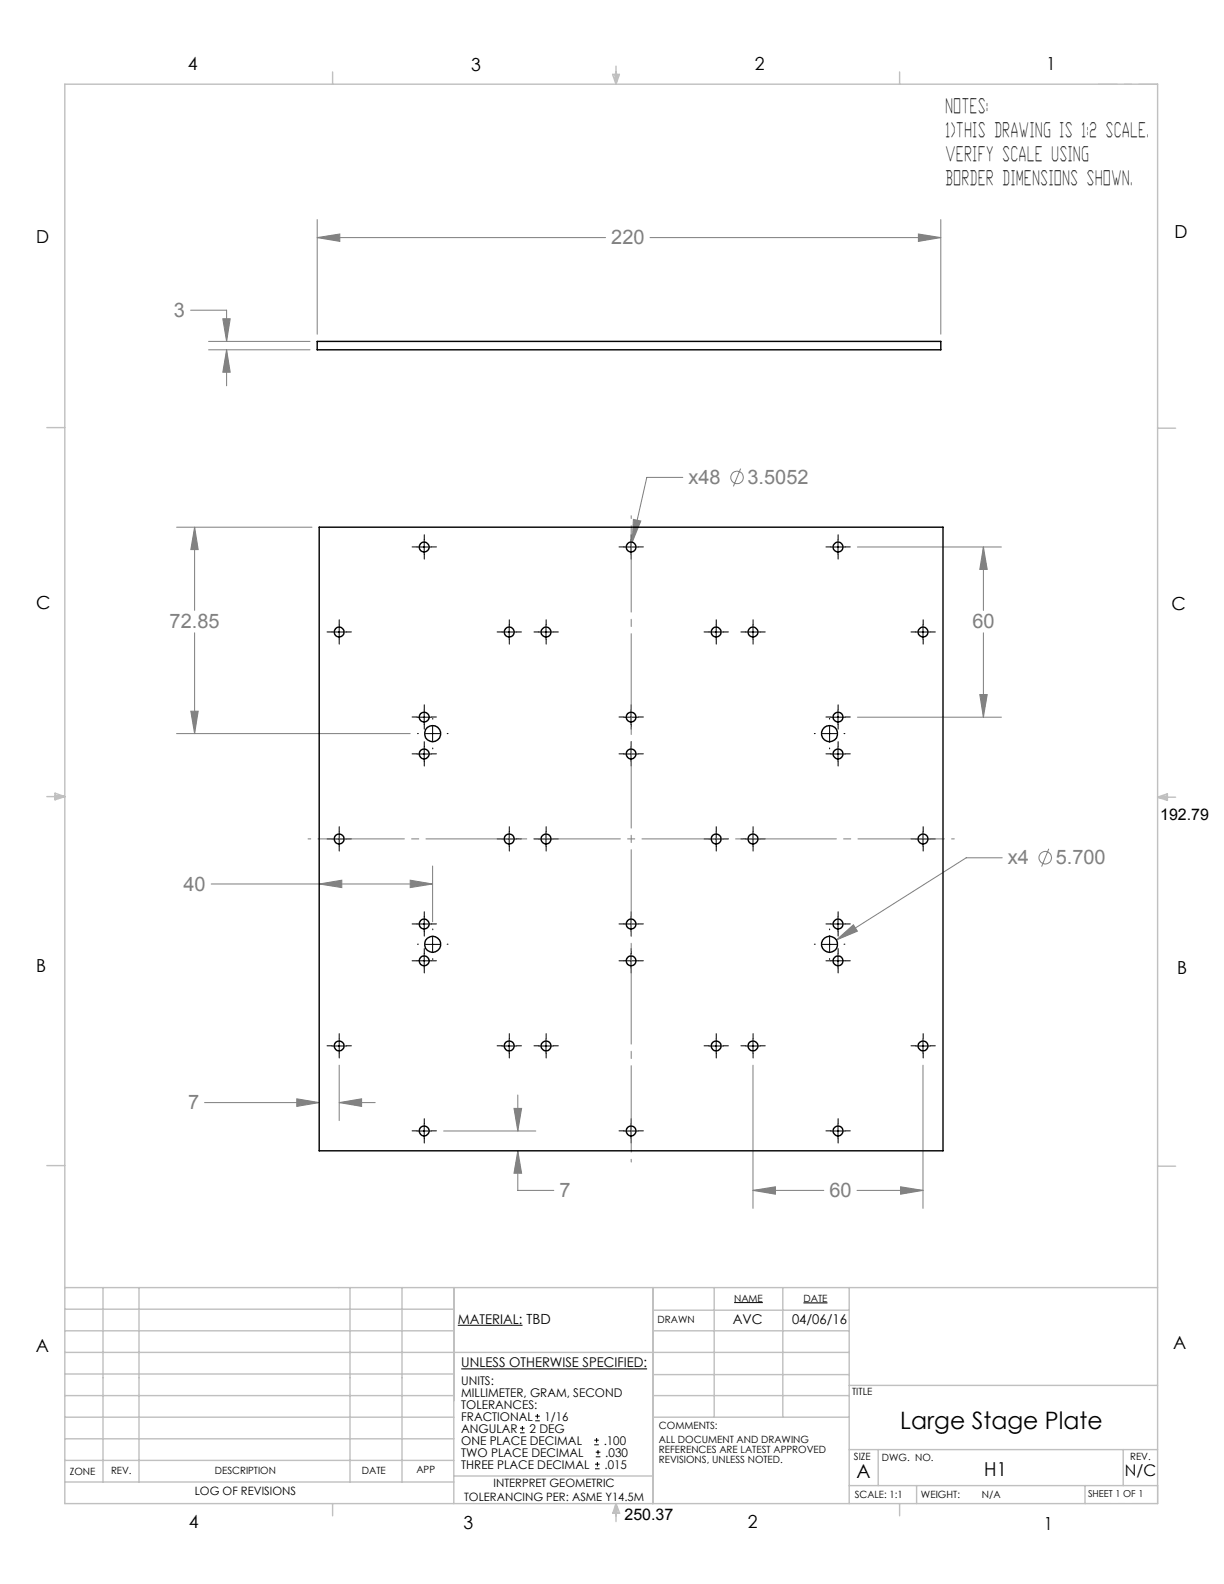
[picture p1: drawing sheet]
<svg xmlns="http://www.w3.org/2000/svg" width="216mm" height="279mm" viewBox="0 0 216 279" stroke-linecap="round" stroke-linejoin="round" font-family="sans-serif">
<g fill="none" stroke="#808080" stroke-width=".18">
<path d="M56 38.7v20.2M165.9 38.7v20.2M33.6 54.7h6.4v5.5M39.3 56.2h1.3l-.6 4zM56 41.9l3.9-.6v1.3zM56 41.9h50.8M114.7 41.9h51.2M162 41.3l3.9 .6-3.9 .7zM36.8 60.2h17.9M36.8 61.7h17.9M40 61.7l.6 4h-1.3zM40 61.7v6.4"/>
<path d="M31.2 93h23.8M34.3 93l.7 3.9h-1.3zM34.3 93v14.7M111.7 91.6l1.3 .3-1.5 3.7zM120.4 84.2h-6.3l-2.6 11.4M130.6 82.7l-1.2 3.1M151.2 96.5h25.4M173.5 96.5l.6 3.9h-1.3zM173.5 96.5v11.2M34.3 111.6v17.8M173.5 111.6v14.9M31.2 129.4h41.2"/>
<path d="M33.7 125.4h1.3l-.7 4zM151.2 126.5h25.4M172.8 122.5h1.3l-.6 4zM37.3 155.9h39M56.3 155.9l4-.6v1.3zM72.4 155.3l3.9 .6-3.9 .7zM76.3 152.8v9.8M176.8 151.3h-6.4l-22.9 14.5M185 149.7l-1.3 3.2M147.5 165.8l3-2.7 .7 1.2zM36.1 194.5h20.2M52.4 193.8l3.9 .7-3.9 .7z"/>
<path d="M59.8 194.5l4-.7v1.4zM59.8 187.9v9.8M59.8 194.5h6.4M78.2 199.5h16.3M90.7 195.5h1.3l-.7 4zM91.3 193.1v6.4M132.8 187.9v25.2M162.8 187.9v25.2M91.3 203l.7 3.9h-1.3zM91.3 203v7h6.4M132.8 210l4-.7v1.3zM132.8 210h12.5"/>
<path d="M151.2 210h11.6M158.9 209.3l3.9 .7-3.9 .6z"/>
<circle cx="130" cy="84.2" r="1.12"/>
<circle cx="184.4" cy="151.3" r="1.11"/>
</g>
<g fill="none" stroke="#000" stroke-width=".18">
<path d="M73.6 96.5h2.5M74.8 95.2v2.6M110 96.5h2.6M111.3 95.2v2.6M146.5 96.5h2.6M147.8 95.2v2.6M58.6 111.5h2.5M59.8 110.2v2.5M88.5 111.5h2.6M89.8 110.2v2.5M95 111.5h2.6M96.3 110.2v2.5"/>
<path d="M125.1 111.5h2.5M126.3 110.2v2.5M131.6 111.5h2.5M132.8 110.2v2.5M161.5 111.5h2.6M162.8 110.2v2.5M73.6 126.5h2.5M73.6 133h2.5M74.8 125.2v2.6M74.8 131.7v2.6M75 129.4h2.6M76.3 128.1v2.6"/>
<path d="M110 126.5h2.6M110 133h2.6M111.3 125.2v2.6M111.3 131.7v2.6M145.1 129.4h2.5M146.3 128.1v2.6M146.5 126.5h2.6M146.5 133h2.6M147.8 125.2v2.6M147.8 131.7v2.6M58.6 148h2.5M59.8 146.7v2.6"/>
<path d="M88.5 148h2.6M89.8 146.7v2.6M95 148h2.6M96.3 146.7v2.6M125.1 148h2.5M126.3 146.7v2.6M131.6 148h2.5M132.8 146.7v2.6M161.5 148h2.6M162.8 146.7v2.6M73.6 163h2.5M73.6 169.5h2.5"/>
<path d="M74.8 161.7v2.6M74.8 168.2v2.5M75 166.6h2.6M76.3 165.3v2.6M110 163h2.6M110 169.5h2.6M111.3 161.7v2.6M111.3 168.2v2.5M145.1 166.6h2.5M146.3 165.3v2.6M146.5 163h2.6M146.5 169.5h2.6"/>
<path d="M147.8 161.7v2.6M147.8 168.2v2.5M58.6 184.5h2.5M59.8 183.2v2.6M73.6 199.5h2.5M74.8 198.2v2.6M88.5 184.5h2.6M89.8 183.2v2.6M95 184.5h2.6M96.3 183.2v2.6M110 199.5h2.6M111.3 198.2v2.6"/>
<path d="M125.1 184.5h2.5M126.3 183.2v2.6M131.6 184.5h2.5M132.8 183.2v2.6M146.5 199.5h2.6M147.8 198.2v2.6M161.5 184.5h2.6M162.8 183.2v2.6M80.7 233.8h11.5M129.5 229.8h5.1M141.7 229.8h4.3M81.4 241.5h32.7"/>
<path d="M91.7 252.7h.8M91.7 251.9h.8M92.1 251.5v.8M94.4 250.6h.8M94.4 249.8h.8M94.8 249.4v.8M104.8 254.8h.8M104.8 254h.8M105 259.1h.8M105 258.3h.8M105.1 257h.8M105.1 256.2h.8"/>
<path d="M105.2 253.6v.9M105.4 257.9v.8M105.5 255.8v.8"/>
</g>
<g fill="none" stroke="#000" stroke-width=".18" stroke-dasharray="15.2 1.3 1.3 1.3">
<path d="M73.6 96.5h-.9M74.8 95.2v-.9M74.8 97.7v.9M76.1 96.5h.9M110.1 96.5h-.9M111.3 95.2v-.9M111.3 97.7v.9M112.6 96.5h.9M146.6 96.5h-.9M147.8 95.2v-.9M147.8 97.7v.9M149.1 96.5h.9"/>
<path d="M58.6 111.5h-.9M59.8 110.2v-.9M59.8 112.7v.9M61.1 111.5h.9M88.6 111.5h-.9M89.8 110.2v-.9M89.8 112.7v.9M91.1 111.5h.9M95.1 111.5h-.9M96.3 110.2v-.9M96.3 112.7v.9M97.6 111.5h.9"/>
<path d="M125.1 111.5h-.9M126.3 110.2v-.9M126.3 112.7v.9M127.6 111.5h.9M131.6 111.5h-.9M132.8 110.2v-.9M132.8 112.7v.9M134.1 111.5h.9M161.6 111.5h-.9M162.8 110.2v-.9M162.8 112.7v.9M164.1 111.5h.9"/>
<path d="M73.6 126.5h-.9M73.6 133h-.9M73.8 129.4h-.2M74.8 125.2v-.9M74.8 127.7v.9M74.8 131.7v-.9M74.8 134.2v.9M76.1 126.5h.9M76.1 133h.9M76.3 126.9v-.2M76.3 131.9v.2M78.9 129.4h.1"/>
<path d="M110.1 126.5h-.9M110.1 133h-.9M111.3 125.2v-.9M111.3 127.7v.9M111.3 131.7v-.9M111.3 134.2v.9M112.6 126.5h.9M112.6 133h.9M143.8 129.4h-.2M146.3 126.9v-.2M146.3 131.9v.2M146.6 126.5h-.9"/>
<path d="M146.6 133h-.9M147.8 125.2v-.9M147.8 127.7v.9M147.8 131.7v-.9M147.8 134.2v.9M148.9 129.4h.1M149.1 126.5h.9M149.1 133h.9M58.6 148h-.9M59.8 146.7v-.9M59.8 149.2v.9M61.1 148h.9"/>
<path d="M88.6 148h-.9M89.8 146.7v-.9M89.8 149.2v.9M91.1 148h.9M95.1 148h-.9M96.3 146.7v-.9M96.3 149.2v.9M97.6 148h.9M125.1 148h-.9M126.3 146.7v-.9M126.3 149.2v.9M127.6 148h.9"/>
<path d="M131.6 148h-.9M132.8 146.7v-.9M132.8 149.2v.9M134.1 148h.9M161.6 148h-.9M162.8 146.7v-.9M162.8 149.2v.9M164.1 148h.9M73.6 163h-.9M73.6 169.5h-.9M73.8 166.5h-.2M74.8 161.7v-.9"/>
<path d="M74.8 164.2v.9M74.8 168.2v-.9M74.8 170.7v.9M76.1 163h.9M76.1 169.5h.9M76.3 164v-.1M76.3 169.1v.1M78.9 166.5h.1M110.1 163h-.9M110.1 169.5h-.9M111.3 161.7v-.9M111.3 164.2v.9"/>
<path d="M111.3 168.2v-.9M111.3 170.7v.9M112.6 163h.9M112.6 169.5h.9M143.8 166.5h-.2M146.3 164v-.1M146.3 169.1v.1M146.6 163h-.9M146.6 169.5h-.9M147.8 161.7v-.9M147.8 164.2v.9M147.8 168.2v-.9"/>
<path d="M147.8 170.7v.9M148.9 166.5h.1M149.1 163h.9M149.1 169.5h.9M58.6 184.5h-.9M59.8 183.2v-.9M59.8 185.7v.9M61.1 184.5h.9M73.6 199.5h-.9M74.8 198.2v-.9M76.1 199.5h.9M88.6 184.5h-.9"/>
<path d="M89.8 183.2v-.9M89.8 185.7v.9M91.1 184.5h.9M95.1 184.5h-.9M96.3 183.2v-.9M96.3 185.7v.9M97.6 184.5h.9M110.1 199.5h-.9M111.3 198.2v-.9M112.6 199.5h.9M125.1 184.5h-.9M126.3 183.2v-.9"/>
<path d="M126.3 185.7v.9M127.6 184.5h.9M131.6 184.5h-.9M132.8 183.2v-.9M132.8 185.7v.9M134.1 184.5h.9M146.6 199.5h-.9M147.8 198.2v-.9M149.1 199.5h.9M161.6 184.5h-.9M162.8 183.2v-.9M162.8 185.7v.9"/>
<path d="M164.1 184.5h.9M74.8 200.7v.9M111.3 200.7v.9M147.8 200.7v.9"/>
</g>
<path d="M54.3 148h114M111.3 205v-114" fill="none" stroke="#808080" stroke-width=".18" stroke-dasharray="15.2 1.3 1.3 1.3" stroke-dashoffset="-1.8"/>
<path d="M191.4 265.2h12.8" fill="none" stroke="#c0c0c0" stroke-width=".18" stroke-dasharray="15.2 1.3 1.3 1.3" stroke-dashoffset="10.7"/>
<path d="M204.2 265.2v-3.2" fill="none" stroke="#c0c0c0" stroke-width=".18" stroke-dasharray="15.2 1.3 1.3 1.3"/>
<path d="M193.7 14.8h10.5" fill="none" stroke="#c0c0c0" stroke-width=".18" stroke-dasharray="15.2 1.3 1.3 1.3" stroke-dashoffset="11.9"/>
<g fill="none" stroke="#c0c0c0" stroke-width=".25">
<path d="M11.4 14.9h192.8v250.3h-192.8zM58.7 12.7v2.2M108.1 13.1h1.2l-.6 1.8zM108.4 13.1l.3 1.8M108.7 11.7v3.2M108.9 13.1l-.2 1.8M158.7 12.7v2.2M8.3 75.4h3.1M204.2 75.5h3.2M9.7 139.9l1.7 .6-1.7 .6zM8.3 140.5h3.1M9.7 140.3l1.7 .2"/>
<path d="M11.4 140.5l-1.7 .3M204.2 140.6h3.2M204.2 140.6l1.7-.6v1.2zM204.2 140.6l1.7 .3M205.9 140.4l-1.7 .2M8.3 205.6h3.1M204.2 205.7h3.2M11.4 227.1h192.8M11.4 234.7h68.6M11.4 238.5h138.4M11.4 230.9h68.6M18.2 227.1v34.3"/>
<path d="M24.5 227.1v34.3M61.7 227.1v34.3M70.9 227.1v34.3M80 227.1v38.1M115.1 227.1v38.1M115.1 231.1h34.7M115.1 234.7h34.7M126 227.1v22.9M138.1 227.1v22.9M149.8 227.1v38.1M11.4 257.6h68.6M11.4 250h68.6"/>
<path d="M11.4 246.2h68.6M11.4 253.8h68.6M11.4 242.4h68.6M115.1 250h34.7M115.1 242.5h34.7M115.1 246.2h34.7M149.8 255.7h54.4M149.8 244.4h54.4M154.9 255.7v6.3M198.1 255.7v6.3M11.4 261.4h68.6M58.7 265.2v2.2"/>
<path d="M80 260.4h35.1M108.7 265.2v3.2M108.7 265.2l.6 1.7h-1.2zM108.7 265.2l.2 1.7M108.7 265.2l-.3 1.7M149.8 262h54.4M158.7 265.2v2.2M161.7 262v3.2M191.4 262v3.2"/>
</g>
<path d="M59.8 194.5l4-.7v1.4zM52.4 193.8l3.9 .7-3.9 .7zM56.3 155.9l4-.6v1.3zM72.4 155.3l3.9 .6-3.9 .7zM34.3 93l.7 3.9h-1.3zM33.7 125.4h1.3l-.7 4zM91.3 203l.7 3.9h-1.3zM90.7 195.5h1.3l-.7 4zM111.7 91.6l-.2 4 1.5-3.7zM173.5 96.5l.6 3.9h-1.3zM172.8 122.5h1.3l-.6 4zM132.8 210l4-.7v1.3zM158.9 209.3l3.9 .7-3.9 .6zM147.5 165.8l3.7-1.5-.7-1.2zM39.3 56.2h1.3l-.6 4zM40 61.7l.6 4h-1.3zM56 41.9l3.9-.6v1.3zM162 41.3l3.9 .6-3.9 .7z" fill="#808080"/>
<g fill="none" stroke="#000" stroke-width=".25">
<path d="M56 60.2h109.9v1.5h-109.9zM56.3 93h110v110h-110z"/>
<circle cx="74.8" cy="96.5" r=".88"/>
<circle cx="111.3" cy="96.5" r=".87"/>
<circle cx="147.8" cy="96.5" r=".87"/>
<circle cx="59.8" cy="111.5" r=".88"/>
<circle cx="89.8" cy="111.5" r=".88"/>
<circle cx="96.3" cy="111.5" r=".87"/>
<circle cx="126.3" cy="111.5" r=".88"/>
<circle cx="132.8" cy="111.5" r=".88"/>
<circle cx="162.8" cy="111.5" r=".87"/>
<circle cx="74.8" cy="133" r=".89"/>
<circle cx="74.8" cy="126.5" r=".88"/>
<circle cx="76.3" cy="129.4" r="1.43"/>
<circle cx="111.3" cy="133" r=".88"/>
<circle cx="111.3" cy="126.5" r=".87"/>
<circle cx="146.3" cy="129.4" r="1.43"/>
<circle cx="147.8" cy="133" r=".88"/>
<circle cx="147.8" cy="126.5" r=".87"/>
<circle cx="59.8" cy="148" r=".89"/>
<circle cx="89.8" cy="148" r=".89"/>
<circle cx="96.3" cy="148" r=".88"/>
<circle cx="126.3" cy="148" r=".89"/>
<circle cx="132.8" cy="148" r=".89"/>
<circle cx="162.8" cy="148" r=".88"/>
<circle cx="74.8" cy="163" r=".88"/>
<circle cx="74.8" cy="169.5" r=".88"/>
<circle cx="76.3" cy="166.6" r="1.43"/>
<circle cx="111.3" cy="163" r=".87"/>
<circle cx="111.3" cy="169.5" r=".87"/>
<circle cx="146.3" cy="166.6" r="1.43"/>
<circle cx="147.8" cy="163" r=".87"/>
<circle cx="147.8" cy="169.5" r=".87"/>
<circle cx="59.8" cy="184.5" r=".88"/>
<circle cx="74.8" cy="199.5" r=".89"/>
<circle cx="89.8" cy="184.5" r=".88"/>
<circle cx="96.3" cy="184.5" r=".87"/>
<circle cx="111.3" cy="199.5" r=".88"/>
<circle cx="126.3" cy="184.5" r=".88"/>
<circle cx="132.8" cy="184.5" r=".88"/>
<circle cx="147.8" cy="199.5" r=".88"/>
<circle cx="162.8" cy="184.5" r=".87"/>
</g>
<text font-size="4.2" x="158.8" y="252.1">Large Stage Plate</text>
<g font-size="3.5">
<text x="166.9" y="19.9">NOTES:</text>
<text x="166.9" y="24.2">1)THIS DRAWING IS 1:2 SCALE.</text>
<text x="166.9" y="28.4">VERIFY SCALE USING</text>
<text x="166.9" y="32.6">BORDER DIMENSIONS SHOWN.</text>
</g>
<g font-size="3.5" fill="#808080">
<text x="107.8" y="43.1">220</text>
<text x="30.7" y="55.9">3</text>
<text x="121.4" y="85.4">x48</text>
<text x="131.8" y="85.4">3.5052</text>
<text x="29.9" y="110.8">72.85</text>
<text x="171.5" y="110.8">60</text>
<text x="177.8" y="152.5">x4</text>
<text x="186.2" y="152.5">5.700</text>
<text x="32.4" y="157.1">40</text>
<text x="33.2" y="195.7">7</text>
<text x="98.7" y="211.2">7</text>
<text x="146.3" y="211.2">60</text>
</g>
<g font-size="3.4">
<text x="151.1" y="260.7">A</text>
<text x="173.6" y="260.4">H1</text>
</g>
<g font-size="3.2">
<text x="33.1" y="12.3">4</text>
<text x="83.1" y="12.4">3</text>
<text x="133.1" y="12.3">2</text>
<text x="184.6" y="12.4">1</text>
<text x="207.1" y="41.9">D</text>
<text x="6.4" y="42.8">D</text>
<text x="6.4" y="107.5">C</text>
<text x="206.6" y="107.6">C</text>
<text x="6.4" y="171.4">B</text>
<text x="207.7" y="171.8">B</text>
<text x="6.3" y="238.4">A</text>
<text x="206.9" y="238">A</text>
<text x="33.3" y="269.6">4</text>
<text x="81.8" y="269.6">3</text>
<text x="131.9" y="269.6">2</text>
<text x="184.1" y="269.9">1</text>
</g>
<g font-size="2.8">
<text x="204.6" y="144.6">192.79</text>
<text x="198.4" y="260.4">N/C</text>
<text x="110.2" y="268.2">250.37</text>
</g>
<g font-size="2.4">
<text x="80.7" y="233.5">MATERIAL: TBD</text>
<text x="129.3" y="233.5">AVC</text>
<text x="139.7" y="233.5">04/06/16</text>
<text x="81.4" y="241.2">UNLESS OTHERWISE SPECIFIED:</text>
</g>
<g font-size="2.1">
<text x="81.4" y="244.2">UNITS:</text>
<text x="81.4" y="246.4">MILLIMETER, GRAM, SECOND</text>
<text x="81.4" y="248.5">TOLERANCES:</text>
<text x="81.4" y="250.6">FRACTIONAL</text>
<text x="96.1" y="250.6">1/16</text>
<text x="81.3" y="256.9">TWO PLACE DECIMAL</text>
<text x="81.3" y="254.8">ONE PLACE DECIMAL</text>
<text x="81.4" y="252.7">ANGULAR</text>
<text x="93.4" y="252.7">2 DEG</text>
<text x="106.5" y="254.8">.100</text>
<text x="106.8" y="256.9">.030</text>
<text x="81.4" y="259.1">THREE PLACE DECIMAL</text>
<text x="106.6" y="259.1">.015</text>
</g>
<g font-size="2">
<text x="34.3" y="263.8">LOG OF REVISIONS</text>
<text x="87.1" y="262.2">INTERPRET GEOMETRIC</text>
<text x="81.9" y="264.7">TOLERANCING PER: ASME Y14.5M</text>
</g>
<g font-size="1.8">
<text x="116" y="233.3">DRAWN</text>
<text x="129.5" y="229.6">NAME</text>
<text x="141.7" y="229.6">DATE</text>
<text x="150.3" y="246">TITLE</text>
<text x="116.2" y="252">COMMENTS:</text>
<text x="116.2" y="254.5">ALL DOCUMENT AND DRAWING</text>
<text x="116.2" y="256.3">REFERENCES ARE LATEST APPROVED</text>
<text x="150.6" y="257.5">SIZE</text>
<text x="155.6" y="257.6">DWG. NO.</text>
<text x="199.4" y="257.5">REV.</text>
<text x="12.3" y="260.1">ZONE</text>
<text x="19.6" y="260">REV.</text>
<text x="37.9" y="260">DESCRIPTION</text>
<text x="63.8" y="260">DATE</text>
<text x="73.4" y="259.8">APP</text>
<text x="116.2" y="258.1">REVISIONS, UNLESS NOTED.</text>
<text x="150.8" y="264.3">SCALE: 1:1</text>
<text x="162.5" y="264.3">WEIGHT:</text>
<text x="173.2" y="264.3">N/A</text>
</g>
<text font-size="1.7" x="191.9" y="264.1">SHEET 1 OF 1</text>
</svg>
